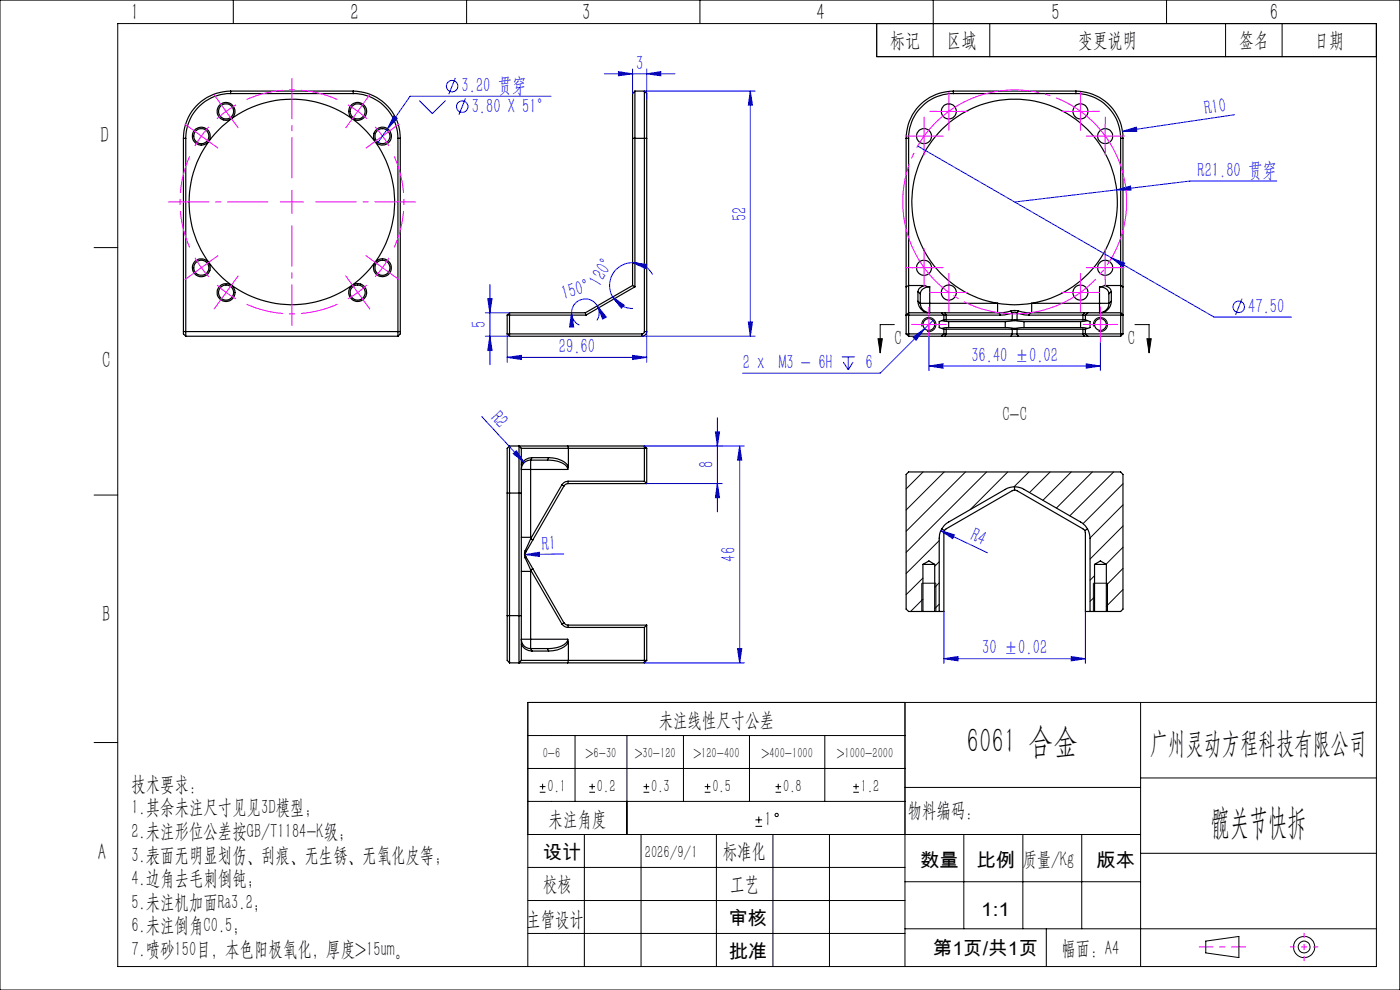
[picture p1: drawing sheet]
<svg xmlns="http://www.w3.org/2000/svg" width="297mm" height="210mm" viewBox="0 0 297 210" stroke-linecap="round" stroke-linejoin="round" font-family="sans-serif">
<g fill="none" stroke="#000" stroke-width=".25">
<path d="M48.9 19.9a9.5 9.5 0 0 0-9.5 9.4M48.9 19.3a10 10 0 0 0-10 10M48.9 19.3h26M48.9 19.9h26M48.9 19.3v.6M74.9 19.9a9.5 9.5 0 0 1 9.5 9.4M74.9 19.3a10 10 0 0 1 10 10M74.9 19.3v.6M134.7 19.3v41.5M134.7 19.3l-.5 .6v9.4M134.7 19.3h2M136.7 19.3l.5 .6v9.4"/>
<path d="M136.7 19.3v51M202.2 19.9a9.5 9.5 0 0 0-9.4 9.4M202.2 19.3a10 10 0 0 0-10 10M202.2 19.3h26M202.2 19.9h26M202.2 19.3v.6M228.2 19.9a9.5 9.5 0 0 1 9.5 9.4M228.2 19.3a10 10 0 0 1 10 10M228.2 19.3v.6M38.9 29.3h.5M38.9 29.3v41M39.4 29.3v42"/>
<path d="M84.4 29.3v42M84.4 29.3h.5M84.9 29.3v41M134.2 29.3h3M134.2 29.3v31.3M137.2 29.3v41M192.2 29.3h.6M192.2 29.3v41.5M192.8 29.3v42M237.7 29.3h.5M237.7 29.3v42M238.2 29.3v41.5"/>
<path d="M38.9 70.3v.5l.5 .5M38.9 70.3h46M39.4 71.3h45M84.9 70.3v.5l-.5 .5M107.6 70.8h28.6M107.6 66.8v4M107.6 66.8h16.7M107.6 70.8l.5 .5M108.1 66.3v5M108.1 66.3h16.1M108.1 66.3l-.5 .5M108.1 71.3h28.1"/>
<path d="M124.2 66.3l.1 .5M134.2 60.6l-10 5.7M134.2 60.6l.5 .2M134.7 60.8l-10.4 6M136.2 70.8v.5M136.7 70.3l-.2 .5h-.3M136.7 70.3h.5M137.2 70.3a1.02 1.02 0 0 1-1 1M192.2 70.8h8M192.2 70.8l.6 .5M192.8 71.3h6.9M194.7 63.9a2.57 2.57 0 0 0 2 2.4"/>
<path d="M194.7 61.9v2M194.7 63.9l.5 .4M194.7 61.9l.5 .4M195.2 64.3a2.08 2.08 0 0 0 2 2v-2M195.2 64.3h2M195.2 62.3v2M196.1 60.6l-1 .5-.4 .8M196.1 60.6l1.1 .2M196.1 60.6h-3.3l-.6 .2M197.2 60.8a1.76 1.76 0 0 0-2 1.5M197.2 60.8v3.5M197.2 64.3h14.4"/>
<path d="M199.7 71.3h.8M199.7 66.3h.8M199.7 66.3h-6.9l-.6 .5h8M199.7 66.3l.5 .5M199.8 68l1.5 .2M200.2 70.8h.5M200.2 66.8h.5M200.2 67.8h.5M200.2 69.8h.5M200.2 66.8v1M200.2 69.8v1M200.2 67.8l-1 .4v1.3l1 .3"/>
<path d="M200.2 70.8l-.5 .5M200.5 66.3h11.4M200.5 71.3h14M200.5 66.3l.2 .5M200.7 70.8h14M200.7 66.8h11.5M200.7 70.8l-.2 .5M200.7 66.8v1M200.7 69.8v1M200.7 69.8h14M200.7 67.8h14M201.3 69.5l-1.5 .2"/>
<path d="M201.3 68.2v1.3M201.3 69.5h12M201.3 68.2h12M211.6 64.3v2M211.6 64.3a20.7 20.7 0 0 0 7.3 0M211.6 64.3a21.8 21.8 0 0 1-14.6-33.4 21.8 21.8 0 0 1 36.5 0 21.8 21.8 0 0 1-14.6 33.4M211.9 66.3l.3 .5M213.3 69.5l1.9 .2M213.3 68.2v1.3M214.5 66l-2.6 .3M214.5 66l.2 .4M214.5 66h1.5"/>
<path d="M214.5 71.3h1.5M214.7 69.8l.5 .1M214.7 66.4l-1.6 .4h-.9M214.7 66.4l.5-.2 .6 .2M214.7 70.8h1.1M214.7 66.4v1.4M214.7 69.8v1M214.7 70.8l-.2 .5M215.2 67.8h-.5M215.2 68l-1.9 .2M215.2 67.8h.6M215.2 68l2 .2"/>
<path d="M215.2 67.8v.2M215.2 69.7v.2M215.8 69.8l-.6 .1M215.8 66.4l1.6 .4h.9M215.8 70.8h13.9M215.8 69.8h13.9M215.8 67.8h13.9M215.8 66.4v1.4M215.8 69.8v1M215.8 70.8l.2 .5M216 66l2.5 .3M216 71.3h14"/>
<path d="M216 66l-.2 .4M217.2 69.5l-2 .2M217.2 69.5h12M217.2 68.2h12M217.2 68.2v1.3M218.3 66.8h11.4M218.5 66.3h11.5M218.5 66.3l-.2 .5M218.9 64.3v2M218.9 64.3h14.4M229.2 69.5l1.5 .2M229.2 68.2v1.3"/>
<path d="M229.7 67.8h.6M229.7 66.8h.6M229.7 69.8h.6M229.7 70.8h.6M229.7 66.8v1M229.7 69.8v1M229.7 70.8l.3 .5M230 71.3h.8M230 66.3h.8M230 66.3l-.3 .5M230.3 70.8h7.9M230.3 67.8l.9 .4v1.3l-.9 .3"/>
<path d="M230.3 66.8v1M230.3 69.8v1M230.3 70.8l.5 .5M230.7 68l-1.5 .2M230.8 66.3h6.9l.5 .5h-7.9M230.8 71.3h6.9M230.8 66.3l-.5 .5M233.3 64.3v2a1.93 1.93 0 0 0 1.9-2M233.3 60.8a1.66 1.66 0 0 1 1.9 1.5M233.3 64.3h1.9M233.3 60.8v3.5M234.4 60.6l1 .5 .4 .8"/>
<path d="M234.4 60.6l-1.1 .2M234.4 60.6h3.3l.5 .2M235.2 62.3v2M235.8 63.9a2.57 2.57 0 0 1-2 2.4M235.8 63.9l-.6 .4M235.8 61.9v2M235.8 61.9l-.6 .4M238.2 70.8l-.5 .5M108.1 94.6l-.5 .5v9.5M108.1 94.6v46M108.1 94.6h28.6M110.6 95.1l-.5-.5v46l.5-.5"/>
<path d="M110.6 95.1v9.5M110.6 95.1h26.6M112.6 97.6a1.77 1.77 0 0 0-1.9 2h1.9M112.6 97.6v2M112.6 97.6h3.5M112.6 99.6h7.8M112.6 99.6v14.4M112.9 97.1l-1.4 .4-.9 1M112.9 97.1h3.5M112.9 97.1l-.3 .5M116.1 97.6a5 5 0 0 1 4.3 1.6v.4M116.4 97.1a4.6 4.6 0 0 1 4.2 1.9"/>
<path d="M116.4 97.1l-.3 .5M120.4 94.6l.2 .5v3.9M120.6 99l-.2 .6M136.7 94.6v7.5M136.7 94.6l.5 .5M137.2 95.1v7.5M107.6 104.6v26M107.6 104.6h3M110.6 114h2M110.6 104.6v26M111.4 116.8l-.1 .8 .1 .7M111.4 118.3l1.2 2.6"/>
<path d="M111.4 116.8l.1 .3M111.5 117.1l-.1 .5 .1 .5M111.5 118.1l-.1 .2M111.5 118.1l1.5 2.5M112.6 114v.3M112.6 114.3l-1.2 2.5M112.6 114.3l.4 .2M113 114.5l-1.5 2.6M119.2 102.8l-6.6 11.5M119.2 102.8l.4 .3M119.6 103.1l-6.6 11.4M120.5 102.1a1.64 1.64 0 0 0-1.3 .7"/>
<path d="M120.5 102.6l-.5 .1-.4 .4M120.5 102.1h16.2M120.5 102.1v.5M120.5 102.6h16.7M136.7 102.1l.5 .5M195.8 119.7h2.5M195.8 119.7v10M195.8 119.7l1.3-.7 1.2 .7M198.3 119.7v10M199.8 112.2l.6 .3M200.4 112.5l-.2 .5v16.7h-1.9M215.2 104l-.5 .1-14 8.1-.3 .3"/>
<path d="M215.2 104l.6 .1 13.9 8.1 .4 .3M215.2 103.2v.8M230.1 112.5l.2 .5v16.7h1.9M230.7 112.2l-.6 .3M232.2 119.7h2.5M232.2 119.7l1.2-.7 1.3 .7M232.2 119.7v10M234.7 119.7v10M107.6 130.6v9.5l.5 .5M107.6 130.6h3M110.6 130.6v9.5M110.6 136.7l.9 1 1.4 .4"/>
<path d="M110.6 121.2h2M112.6 135.6h-1.9a1.77 1.77 0 0 0 1.9 2M112.6 135.6v2M112.6 137.6l.3 .5M112.6 137.6h3.5M112.6 135.6h7.8M112.6 120.9v14.7M112.6 120.9l6.6 11.5M112.9 138.1h3.5M113 120.6l-.4 .3M113 120.6l6.6 11.5M116.1 137.6l.3 .5"/>
<path d="M119.2 132.4a1.64 1.64 0 0 0 1.3 .7M119.6 132.1l.5 .4 .4 .1M119.6 132.1l-.4 .3M120.4 135.6a2.64 2.64 0 0 1-2.4 1.8l-1.9 .2M120.4 135.6l.2 .6M120.5 133.1h16.2M120.5 132.6v.5M120.5 132.6h16.7M120.6 136.2a4.2 4.2 0 0 1-4.2 1.9M120.6 136.2v3.9l-.2 .5M136.7 133.1v7.5M137.2 132.6v7.5"/>
<path d="M137.2 132.6l-.5 .5M195.8 129.7h2.5M195.8 129.7h-3l-.6-.5v-28.6l.6-.5h44.9l.5 .5v28.6l-.5 .5h-3M199.2 129.7v-15.5a4 4 0 0 1 2.1-3.5l12-6.9a3.8 3.8 0 0 1 3.9 0l12 6.9a4 4 0 0 1 2 3.5v15.5M232.2 129.7h2.5M108.1 140.6h28.6M110.6 140.1h26.6M137.2 140.1l-.5 .5"/>
<circle cx="42.7" cy="28.9" r="1.91"/>
<circle cx="42.7" cy="28.9" r="1.61"/>
<circle cx="48" cy="23.6" r="1.61"/>
<circle cx="48" cy="23.6" r="1.89"/>
<circle cx="75.9" cy="23.6" r="1.61"/>
<circle cx="75.9" cy="23.6" r="1.89"/>
<circle cx="81.1" cy="28.9" r="1.58"/>
<circle cx="81.1" cy="28.9" r="1.89"/>
<circle cx="196" cy="28.9" r="1.58"/>
<circle cx="201.3" cy="23.6" r="1.58"/>
<circle cx="229.2" cy="23.6" r="1.59"/>
<circle cx="234.5" cy="28.9" r="1.59"/>
<circle cx="42.7" cy="56.8" r="1.61"/>
<circle cx="42.7" cy="56.8" r="1.9"/>
<circle cx="61.9" cy="42.8" r="21.8"/>
<circle cx="81.1" cy="56.8" r="1.91"/>
<circle cx="81.1" cy="56.8" r="1.6"/>
<circle cx="196" cy="56.8" r="1.6"/>
<circle cx="234.5" cy="56.8" r="1.61"/>
<circle cx="47.9" cy="62.1" r="1.6"/>
<circle cx="48" cy="62.1" r="1.89"/>
<circle cx="75.9" cy="62" r="1.59"/>
<circle cx="75.9" cy="62.1" r="1.9"/>
<circle cx="197" cy="68.8" r="1.24"/>
<circle cx="201.3" cy="62" r="1.59"/>
<circle cx="229.2" cy="62.1" r="1.6"/>
<circle cx="233.5" cy="68.8" r="1.24"/>
</g>
<g fill="none" stroke="#000" stroke-width=".21">
<path d="M0 0h297v210h-297zM25 5h267v200h-267zM49.5 0v5M99 0v5M148.5 0v5M186 5v7h106M198 0v12M210 5v7M247.5 0v5M260 5v7M272 5v7M20 52.5h5"/>
<path d="M186.3 71.9h.9l-.5 3zM189.7 68.9h-3v6M195.6 69.2a1.51 1.51 0 0 1 1.3-1.9 1.51 1.51 0 0 1 1.6 1.6 1.51 1.51 0 0 1-1.8 1.4M232 69.2a1.51 1.51 0 0 1 1.3-1.9 1.51 1.51 0 0 1 1.6 1.7 1.51 1.51 0 0 1-1.9 1.3M240.8 68.9h3v6M243.3 71.9h.9l-.4 3zM20 105h5M195.8 100.1l-3.6 3.6M199.2 114.7l-7 7M199.2 119.2l-.9 .9M200.3 100.1l-8.1 8.1M204.8 100.1l-12.6 12.6"/>
<path d="M209.3 100.1l-17.1 17.1M213.8 100.1l-8 8M218.3 100.1l-3.2 3.1M222.8 100.1l-4.4 4.4M227.3 100.1l-6 6M231.7 100.1l-7.6 7.7M236.3 100.1l-9.4 9.3M238.2 102.6l-8.4 8.5M238.2 107.1l-7 7M238.2 111.6l-7 7M238.2 116.1l-3.6 3.6M195.5 129.7v-6h3v6"/>
<path d="M195.8 122.6l-3.6 3.5M195.8 127.1l-2.6 2.6M199.2 123.6l-.9 1M199.2 128.2l-.9 .9M232 129.7v-6h2.9v6M232.2 122.1l-1 1M232.2 126.6l-1 1M238.2 120.6l-3.5 3.5M238.2 125.1l-3.5 3.5M20 157.5h5M112 156h80M122 156v14"/>
<path d="M133 156v21M145 156v14M159 156v14M175 156v14M192 149v56M242 149v56M292 149h-180v56M112 177h130M112 163h80M112 170h80M114.5 168.1h1.2M114.5 166.9h1.2"/>
<path d="M115.1 166.3v1.2M124 177v28M125 168.1h1.2M125 166.9h1.2M125.6 166.3v1.2M136 177v28M136.5 168.1h1.2M136.5 166.9h1.2M137.1 166.3v1.2M149.5 168.1h1.2M149.5 166.9h1.2M150.1 166.3v1.2"/>
<path d="M152 177v28M160.3 175.3h1.4M160.3 173.9h1.4M161 173.2v1.4M164 177v28M164.5 168.1h1.2M164.5 166.9h1.2M165.1 166.3v1.2M176 177v28M181 168.1h1.2M181 166.9h1.2M181.6 166.3v1.2"/>
<path d="M192 167h50M204.5 177v20M217 177v20M229.5 177v20M242 165h50M112 198h80M112 191h80M112 184h80M192 197h100M192 187h50M222 197v8M242 181h50"/>
<path d="M255.8 199.6l7-1v4.5l-7-1z"/>
<circle cx="164.7" cy="172.9" r=".35"/>
<circle cx="276.7" cy="200.9" r="2.25"/>
<circle cx="276.7" cy="200.9" r="1.24"/>
</g>
<g fill="none" stroke="#00f" stroke-width=".21">
<path d="M96.6 16.5l-1.4 3.5M128.2 15.7h15M131.2 15.2l3 .5-3 .4zM134.2 14.6v5.3M136.7 19.3h23.5M137.2 15.7l3-.5v.9zM137.2 14.6v6.5M159.2 19.3v52M159.2 19.3l.4 3h-.8zM83.5 24.6l.8 .5-2.1 2.2zM89 21.3l2.7 2.8 2.8-2.8M98.7 20.9l-1.3 3.4"/>
<path d="M116.9 20.4h-29.9l-7 10M194.7 31l41.1 23.7M238.1 27.9l3-.9 .1 .9zM261.9 24.3l-23.8 3.6M270.9 38.4h-18.5l-15.5 1.9M134.2 55.7l3 .4-.3 .9zM134.2 55.7a4.9 4.9 0 0 0-4.2 7.3M134.2 55.7a4.9 4.9 0 0 1 4.2 2.5M235.8 54.7l2.8 1.1-.4 .8zM235.8 54.7l21.8 12.6h16.4M236.9 40.3l2.9-.8 .1 .8zM236.9 40.3l-21.7 2.6"/>
<path d="M102.9 71.3h5.2M102.9 66.3h5.2M103.5 63.4h.9l-.5 2.9zM103.9 60.4v17M103.9 71.3l.5 3.1h-.9zM107.6 75.8l3-.4v.9zM107.6 70.8v6M107.6 75.8h29.6M121.2 66.3l.5 3h-.9zM121.2 66.3a2.88 2.88 0 0 0 1.7 2.7M126.7 64.9l1.9 2.4-.8 .4zM126.7 64.9a2.94 2.94 0 0 0-3.3-1.4 2.94 2.94 0 0 0-2.2 2.8"/>
<path d="M126.7 64.9a2.96 2.96 0 0 1-.1 3.1M130 63l2.4 1.8-.6 .6zM130 63a4.9 4.9 0 0 0 4.3 2.4M134.2 75.4l3 .4-3 .5zM136.2 71.3h24M137.2 70.3v6.5M158.8 68.3h.8l-.4 3zM178.6 75.7h2.7M178.9 76.8l1.1 1.6M180 75.7v2.7M181 76.8l-1 1.6M193.7 71.5l2.4-1.8-1.8 2.5z"/>
<path d="M196.1 69.7l-9.4 9.5h-29.1M197.1 77.6l3-.4v.9zM197.1 68.9v9.7M197.1 77.6h36.3M197.9 68l-1.8 1.7M230.4 77.2l3 .4-3 .5zM233.4 72.6v6M263.5 63.4l-1.4 3.4M102.2 88.4l9 9.7M108.9 96.2l.6-.6 1.7 2.5zM151.8 91.6h.8l-.4 3zM152.2 88.6v20"/>
<path d="M156.9 94.6l.5 3h-.9zM156.9 94.6v46M157.9 94.6h-21.2M111.4 117.6l3-.5v.9zM119.6 117.5l-8.2 .1M137.2 102.6h16M152.2 102.6l.4 3h-.8zM199.6 112.6l2.9 .8-.4 .9zM199.6 112.6l9.9 4.7M156.5 137.6h.9l-.5 3zM200.2 139.7l3-.4v.9zM200.2 129.7v11"/>
<path d="M200.2 139.7h30.1M227.3 139.3l3 .4-3 .5zM230.3 129.7v11M136.7 140.6h21.2"/>
<circle cx="95.9" cy="18.3" r="1.21"/>
<circle cx="98.1" cy="22.6" r="1.21"/>
<circle cx="262.8" cy="65.1" r="1.21"/>
</g>
<g fill="none" stroke="#f0f" stroke-width=".21" stroke-dasharray="30.5 1.3 1.3 1.3" stroke-linecap="butt">
<path d="M40.7 27.4l-1.5-1.1M42.7 28.9l-1.3 2.1M42.7 28.9l1.6-2M42.7 28.9l-2-1.5M42.7 28.9l2 1.4M44.7 30.3l1.6 1.1M46.5 21.6l-1.1-1.6M49.4 25.6l1.2 1.6M74.4 25.6l-1.1 1.6M75.9 23.6l-2.1-1.4M75.9 23.6l1.9 1.6M75.9 23.6l1.5-2"/>
<path d="M75.9 23.6l-1.5 2M77.4 21.6l1.1-1.6M79.1 30.3l-1.5 1.1M81.1 28.9l-1.5-2M81.1 28.9l1.4 2.1M81.1 28.9l2.1-1.5M81.1 28.9l-2 1.4M83.2 27.4l1.5-1.1M193.5 28.9h-1.6M196 26.4v-1.6M196 31.4v1.6M198.5 28.9h1.6"/>
<path d="M198.8 23.6h-1.6M201.3 21.1v-1.6M201.3 26.1v1.6M203.8 23.6h1.6M226.7 23.6h-1.6M229.2 21.1v-1.6M229.2 26.1v1.6M231.7 23.6h1.6M232 28.9h-1.6M234.5 26.4v-1.6M234.5 31.4v1.6M237 28.9h1.6"/>
<path d="M40.7 58.3l-1.5 1.1M42.7 56.8l1.6 1.9M42.7 56.8l-1.3-2.1M42.7 56.8l-2 1.5M42.7 56.8l2-1.5M44.7 55.3l1.6-1.1M61.9 42.8v-2.5M61.9 42.8h-2.5M61.9 42.8v2.5M61.9 42.8h2.5M79.1 55.3l-1.5-1.1M81.1 56.8l1.4-2.1"/>
<path d="M81.1 56.8l-1.5 1.9M81.1 56.8l2.1 1.5M81.1 56.8l-2-1.5M83.2 58.3l1.5 1.1M193.5 56.8h-1.6M196 54.3v-1.6M196 59.3v1.6M198.5 56.8h1.6M201.3 59.5v-1.6M229.2 59.5v-1.6M232 56.8h-1.6M234.5 54.3v-1.6"/>
<path d="M234.5 59.3v1.6M237 56.8h1.6M46.5 64.1l-1.1 1.5M48 62l2.1 1.4M48 62l-2-1.5M48 62l-1.5 2.1M48 62l1.4-2M49.4 60l1.2-1.5M74.4 60l-1.1-1.5M75.9 62l1.9-1.5M75.9 62l-2.1 1.4M75.9 62l1.5 2.1"/>
<path d="M75.9 62l-1.5-2M77.4 64.1l1.1 1.5M194.6 68.8h-1.3M197.1 66.3v-1.2M197.1 71.3v1.3M198.8 62h-1.6M199.6 68.8h1.2M201.3 64.5v1.6M203.8 62h1.6M226.7 62h-1.6M229.2 64.5v1.6M231 68.8h-1.3"/>
<path d="M231.7 62h1.6M233.5 66.3v-1.2M233.5 71.3v1.3M236 68.8h1.2"/>
</g>
<path d="M40.2 33.2a23.7 23.7 0 0 0 0 19.3M71.6 21.1a23.7 23.7 0 0 0-19.3 0M83.6 52.5a23.7 23.7 0 0 0 0-19.3M52.3 64.5a23.7 23.7 0 0 0 19.3 0" fill="none" stroke="#f0f" stroke-width=".21" stroke-dasharray="30.5 1.3 1.3 1.3" stroke-dashoffset="22.5" stroke-linecap="butt"/>
<g fill="none" stroke="#f0f" stroke-width=".21">
<path d="M46.5 21.6l1.4 2M47.9 23.6l-1.9 1.6M47.9 23.6l1.5 2M50.1 22.3l-2.2 1.3M193.5 28.9h5M196 26.4v5M198.8 23.6h5M201.3 21.1v5M226.7 23.6h5M229.2 21.1v5M232 28.9h5M234.5 26.4v5"/>
<path d="M193.5 56.8h5M196 54.3v5M201.3 59.5v5M229.2 59.5v5M232 56.8h5M234.5 54.3v5M194.6 68.9h4.9M197.1 66.3v5M198.8 62h5M226.7 62h5M230.9 68.9h5M233.4 66.3v5"/>
</g>
<path d="M238 35.9a23.8 23.8 0 0 0-39.8-9.6 23.8 23.8 0 0 0 10.8 39.4 23.8 23.8 0 0 0 29.3-28.5l-.3-1.3" fill="none" stroke="#f0f" stroke-width=".21" stroke-dasharray="30.5 1.3 1.3 1.3" stroke-dashoffset="9.2" stroke-linecap="butt"/>
<path d="M61.9 37.8v-21.2M56.9 42.8h-21.2M61.9 47.8v21.3M66.9 42.8h21.3" fill="none" stroke="#f0f" stroke-width=".21" stroke-dasharray="30.5 1.3 1.3 1.3" stroke-dashoffset="21.8" stroke-linecap="butt"/>
<path d="M276.7 197.9v6M273.7 200.9h6" fill="none" stroke="#f0f" stroke-width=".21" stroke-dasharray="30.5 1.3 1.3 1.3" stroke-dashoffset="29.4" stroke-linecap="butt"/>
<path d="M254.3 200.9h10" fill="none" stroke="#f0f" stroke-width=".21" stroke-dasharray="30.5 1.3 1.3 1.3" stroke-dashoffset="27.4" stroke-linecap="butt"/>
<path d="M243.3 71.9h.9l-.4 3zM186.3 71.9h.9l-.5 3z" fill="#000"/>
<g fill="#00f">
<path d="M238.1 27.9l3-.9 .1 .9z"/>
<path d="M199.6 112.6l2.9 .8-.4 .9z"/>
<path d="M235.8 54.7l2.8 1.1-.4 .8z"/>
<path d="M108.9 96.2l.6-.6 1.7 2.5z"/>
<path d="M111.4 117.6l3-.5v.9z"/>
<path d="M83.5 24.6l.8 .5-2.1 2.2z"/>
<path d="M230.4 77.2l3 .4-3 .5zM197.1 77.6l3-.4v.9z"/>
<path d="M107.6 75.8l3-.4v.9zM134.2 75.4l3 .4-3 .5zM236.9 40.3h3l-.1-.8zM193.7 71.5l.6 .7 1.8-2.5z"/>
<path d="M200.2 139.7l3-.4v.9zM227.3 139.3l3 .4-3 .5z"/>
<path d="M137.2 15.7l3-.5v.9zM131.2 15.2l3 .5-3 .4z"/>
<path d="M126.7 64.9l1.9 2.4-.8 .4zM121.2 66.3l.5 3h-.9z"/>
<path d="M134.2 55.7l3 .4-.3 .9zM130 63l2.4 1.8-.6 .6z"/>
<path d="M103.9 71.3l.5 3.1h-.9zM103.5 63.4h.9l-.5 2.9z"/>
<path d="M159.2 19.3l.4 3h-.8zM158.8 68.3h.8l-.4 3z"/>
<path d="M152.2 102.6l.4 3h-.8zM151.8 91.6h.8l-.4 3z"/>
<path d="M156.9 94.6l.5 3h-.9zM156.5 137.6h.9l-.5 3z"/>
</g>
<g font-size="7.5">
<text x="205.1" y="159.8">6061 合金</text>
<text x="256.9" y="177">髋关节快拆</text>
</g>
<text font-size="6.3" x="243.8" y="159.7">广州灵动方程科技有限公司</text>
<g font-size="5">
<text x="27.7" y="4.3">1</text>
<text x="74.4" y="4.3">2</text>
<text x="123.5" y="4.3">3</text>
<text x="173.2" y="4.3">4</text>
<text x="223.1" y="4.3">5</text>
<text x="269.4" y="4.3">6</text>
<text x="21.3" y="30.3">D</text>
<text x="21.7" y="78.1">C</text>
<text x="21.7" y="131.9">B</text>
<text x="20.7" y="182.5">A</text>
</g>
<g font-size="4.4">
<text x="188.9" y="9.9">标记</text>
<text x="200.8" y="9.9">区域</text>
<text x="228.7" y="9.9">变更说明</text>
<text x="262.8" y="9.9">签名</text>
<text x="278.8" y="9.9">日期</text>
<text x="189.7" y="73.2">C</text>
<text x="239.2" y="73.2">C</text>
<text x="212.6" y="89.3">C-C</text>
<text x="139.8" y="154.2">未注线性尺寸公差</text>
<text x="27.9" y="167.8">技术要求：</text>
<text x="27.9" y="172.8">1.其余未注尺寸见见3D模型；</text>
<text x="192.6" y="173.3">物料编码：</text>
<text x="27.9" y="177.8">2.未注形位公差按GB/T1184-K级；</text>
<text x="116.4" y="175.2">未注角度</text>
<text x="162.2" y="175.2">1</text>
<text x="27.9" y="182.8">3.表面无明显划伤、刮痕、无生锈、无氧化皮等；</text>
<text x="153.3" y="181.9">标准化</text>
<text x="27.9" y="187.8">4.边角去毛刺倒钝;</text>
<text x="115.2" y="188.9">校核</text>
<text x="154.9" y="188.9">工艺</text>
<text x="27.9" y="192.8">5.未注机加面Ra3.2；</text>
<text x="27.9" y="197.8">6.未注倒角C0.5；</text>
<text x="111.7" y="196.3">主管设计</text>
<text x="27.9" y="202.8">7.喷砂150目，本色阳极氧化，厚度&gt;15um。</text>
<text x="225.2" y="202.5">幅面：A4</text>
</g>
<g font-size="4.4" fill="#00f">
<text x="134.9" y="14.8">3</text>
<text x="97.9" y="19.6">3.20 贯穿</text>
<text x="100.1" y="23.9">3.80 X 51°</text>
<text x="255.7" y="24.4" transform="rotate(-8 255.7 24.4)">R10</text>
<text x="254" y="37.5">R21.80 贯穿</text>
<text x="158.3" y="46.9" transform="rotate(-90 158.3 46.9)">52</text>
<text x="119.5" y="63.6" transform="rotate(-15 119.5 63.6)">150°</text>
<text x="127.3" y="61" transform="rotate(-60 127.3 61)">120°</text>
<text x="103.1" y="69.6" transform="rotate(-90 103.1 69.6)">5</text>
<text x="264.8" y="66.4">47.50</text>
<text x="118.6" y="74.9">29.60</text>
<text x="206.1" y="76.8">36.40 ±0.02</text>
<text x="157.6" y="78.3">2 x M3 - 6H</text>
<text x="183.6" y="78.3">6</text>
<text x="103.9" y="88.9" transform="rotate(47 103.9 88.9)">R2</text>
<text x="151.3" y="99.3" transform="rotate(-90 151.3 99.3)">8</text>
<text x="115" y="116.8" transform="rotate(-2 115 116.8)">R1</text>
<text x="156.1" y="119.1" transform="rotate(-90 156.1 119.1)">46</text>
<text x="205.7" y="114.5" transform="rotate(24 205.7 114.5)">R4</text>
<text x="208.4" y="138.8">30 ±0.02</text>
</g>
<g font-size="4.1">
<text x="115.2" y="182.2">设计</text>
<text x="195.3" y="183.9">数量</text>
<text x="207.2" y="183.9">比例 质量/Kg</text>
<text x="232.6" y="183.9">版本</text>
<text x="154.6" y="196.3">审核</text>
<text x="208.2" y="194.2">1:1</text>
<text x="154.6" y="203.3">批准</text>
<text x="197.9" y="202.6">第1页/共1页</text>
</g>
<g font-size="3.8">
<text x="116.1" y="168">0.1</text>
<text x="126.6" y="168">0.2</text>
<text x="138.1" y="168">0.3</text>
<text x="151.1" y="168">0.5</text>
<text x="166.1" y="168">0.8</text>
<text x="182.6" y="168">1.2</text>
<text x="136.8" y="182">2026/9/1</text>
</g>
<g font-size="3.1">
<text x="115.1" y="160.7">0-6</text>
<text x="124.2" y="160.7">&gt;6-30</text>
<text x="134.6" y="160.7">&gt;30-120</text>
<text x="147.1" y="160.7">&gt;120-400</text>
<text x="161.5" y="160.7">&gt;400-1000</text>
<text x="177.5" y="160.7">&gt;1000-2000</text>
</g>
</svg>
